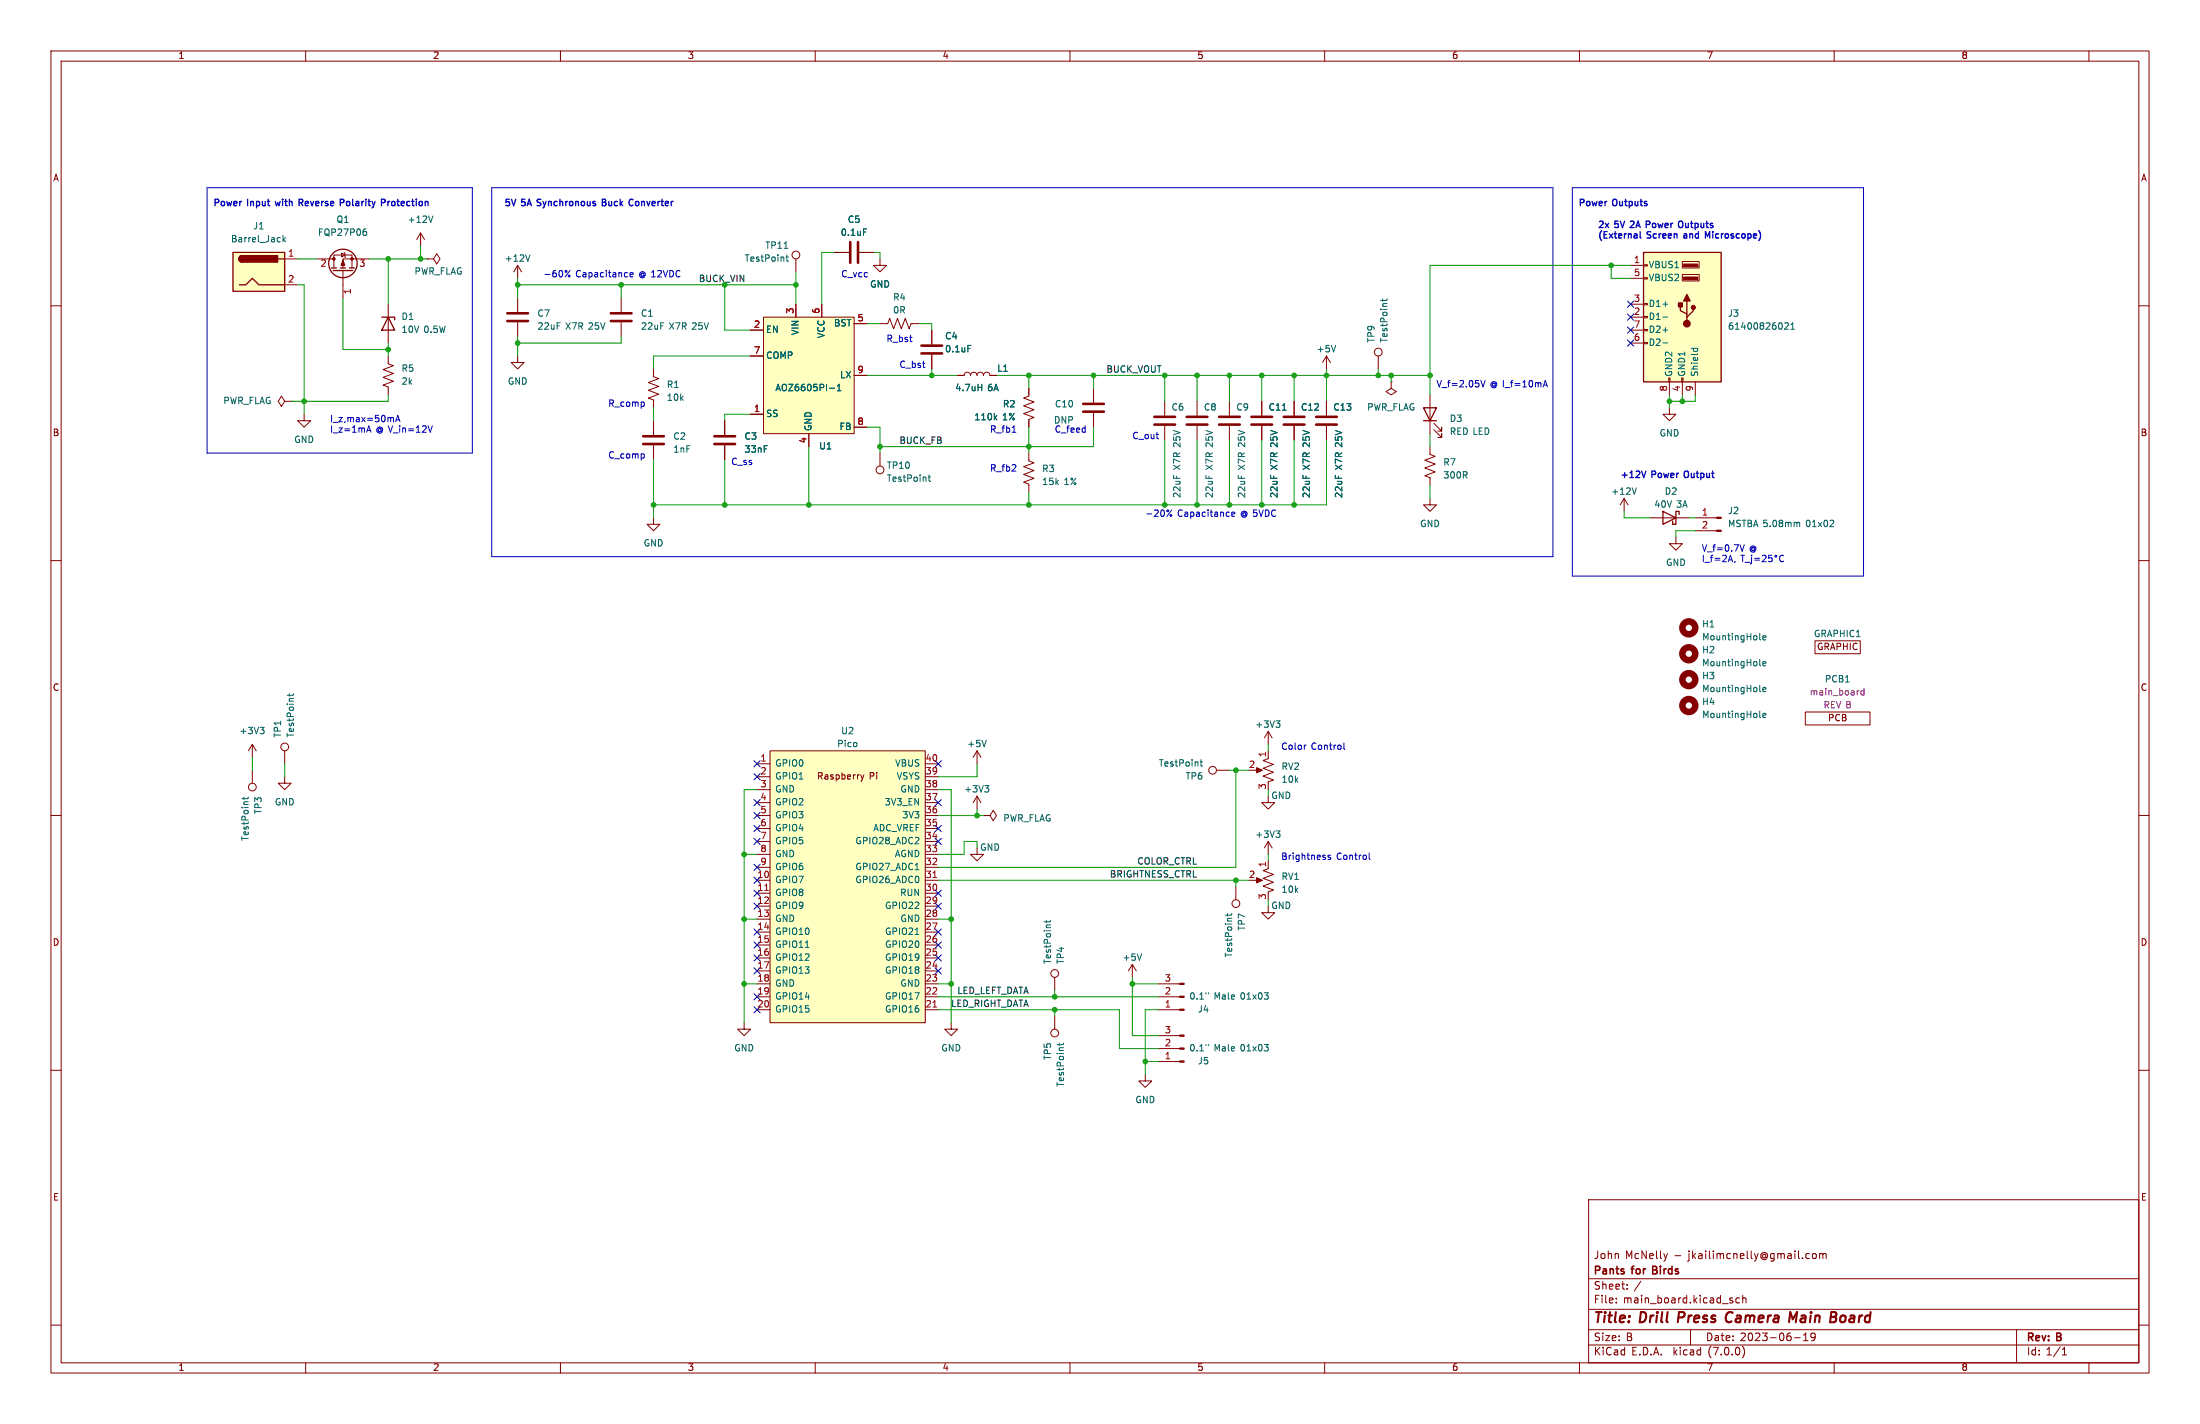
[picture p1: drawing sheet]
<svg xmlns="http://www.w3.org/2000/svg" width="432mm" height="279mm" viewBox="0 0 432 279" stroke-linecap="round" stroke-linejoin="round" font-family="sans-serif">
<g fill="none" stroke="#840000" stroke-width=".2">
<path d="M10 10h411.8v259.4h-411.8zM12 12h407.8v255.4h-407.8zM60 10v2M110 10v2M160 10v2M210 10v2M260 10v2M310 10v2M360 10v2M410 10v2M10 60h2M55.9 50.8h2.5"/>
<path d="M55.9 55.9h2.5M62.2 50.8h3.3M65.5 52.6v-2.6h3.6v2.6M67.1 49.7l.6 .3-.6 .4zM67.3 53.1v5.3M67.6 49.5l.2 1M72.4 50.8h-5.1v1.8M76.2 59.7v7.6M82.5 45.7l-.7 1.3M82.5 45.7v2.6M82.5 45.7l.8 1.3M83.8 50.8h1.3l.6-1 .7 1-.7 1-.6-1"/>
<path d="M83.8 50.8h.1M101.6 52.1l-.8 1.2M101.6 52.1v2.5M101.6 58.4v2.8M101.6 52.1l.8 1.2M121.9 58.4v2.8M156.2 50.8v2.5M156.2 59.7v2.5M161.3 59.7v2.5M163.8 49.5h2.8M168.7 49.5h2.7M172.7 50.8v1.3h1.3l-1.3 1.2-1.3-1.2h1.3"/>
<path d="M320 52.1h2.6M320 59.7h2.6M320 54.6h2.6M322.6 59.6h.7v.2h-.7zM322.6 54.5h.7v.2h-.7zM322.6 51.9h.7v.3h-.7zM330.2 53.8h3.3v1.3h-3.3zM330.2 51.3h3.3v1.3h-3.3zM419.8 60h2M55.9 78.7l-.7-1-.6 1 .6 1.1 .7-1.1h1.2M57.1 78.7h.1M76.2 69.9v1.5l1 .4-2 .7 2 .8-2 .7 2 .8-2 .8 1 .3v1.6"/>
<path d="M101.6 69.9v1.2h1.3l-1.3 1.3-1.3-1.3h1.3M101.6 63.2v2.8M121.9 63.2v2.8M128.3 72.4v1.5l1 .4-2 .8 2 .7-2 .8 2 .7-2 .8 1 .4v1.5M147.3 64.8h2.6M147.3 69.9h2.6M149.9 62.2h17.7v22.9h-17.7zM167.6 63.5h2.6M167.6 73.7h2.6M172.7 63.5h1.5l.4-1 .8 2 .7-2 .8 2 .8-2 .7 2 .4-1h1.5M182.9 64.8v2.8M182.9 69.6v2.8"/>
<path d="M188 73.7h1.2a.64 .64 0 0 1 .7-.7 .64 .64 0 0 1 .6 .7 .64 .64 0 0 1 .6-.7 .64 .64 0 0 1 .7 .7 .64 .64 0 0 1 .6-.7 .64 .64 0 0 1 .6 .7 .64 .64 0 0 1 .7-.7 .64 .64 0 0 1 .6 .7h1.3M201.9 76.2v1.5l-1 .4 2 .8-2 .7 2 .8-2 .8 2 .7-1 .4v1.5M214.6 76.2v2.8M228.6 78.7v2.8M234.9 78.7v2.8M241.3 78.7v2.8M247.6 78.7v2.8M254 78.7v2.8M260.3 69.9l-.7 1.2M260.3 69.9v2.5M260.3 78.7v2.8M260.3 69.9l.8 1.2"/>
<path d="M270.5 69.9v2.5M273 74.9v1.3l1.1 .6-1.1 .7-1-.7 1-.6M273 74.9h.1M280.7 77.5v7.6M320 62.2h2.6M320 67.3h2.6M320 64.8h2.6M322.6 67.2h.7v.2h-.7zM322.6 64.6h.7v.3h-.7zM322.6 62.1h.7v.3h-.7zM327.5 74.2h.3v.7h-.3zM327.7 74.9v2.6"/>
<path d="M330.1 74.2h.2v.7h-.2zM330.2 74.9v2.6M332.7 74.9v2.6M59.7 81.3v1.3h1.3l-1.3 1.2-1.3-1.2h1.3M128.3 82.6v2.7M128.3 87.4v2.8M142.2 82.6v2.7M142.2 87.4v2.8M147.3 81.3h2.6M158.7 85.1v2.5M167.6 83.8h2.6M172.7 88.9v2.5"/>
<path d="M201.9 88.9v1.5l1 .4-2 .8 2 .7-2 .8 2 .8-2 .7 1 .4v1.5M214.6 81v2.8M228.6 83.6v2.8M234.9 83.6v2.8M241.3 83.6v2.8M247.6 83.6v2.8M254 83.6v2.8M260.3 83.6v2.8M280.7 97.8v1.3h1.2l-1.2 1.2-1.3-1.2h1.3M280.7 87.6v1.6l1 .3-2 .8 2 .8-2 .7 2 .8-2 .7 1 .4v1.6M281.4 84.3l1.6 1.6v-.8v.8h-.8M281.4 83.1l1.6 1.5v-.8v.8h-.8"/>
<path d="M318.8 97.8l.7 1.3M318.8 97.8v2.5M318.8 97.8l-.8 1.3M327.7 80v1.3h1.2l-1.2 1.3-1.3-1.3h1.3M10 110h2M128.3 101.6v1.3h1.2l-1.2 1.2-1.3-1.2h1.3M323.8 101.6h7.7M328.9 105.4v1.3h-1.2l1.2 1.3 1.3-1.3h-1.3M332.7 104.1h4.3M332.7 101.6h4.3M419.8 110h2M354.3 139.7h12.7v2.5h-12.7z"/>
<path d="M356.2 125.7h8.9v2.6h-8.9zM10 160h2M49.5 146.1v2.5M49.5 151.1v2.6M49.5 146.1l-.7 1.2M49.5 146.1l.8 1.2M55.9 152.4v1.3h1.2l-1.2 1.2-1.3-1.2h1.3M55.9 147.3v2.6M148.6 149.9h2.5M148.6 152.4h2.5M148.6 154.9h2.5M148.6 157.5h2.5"/>
<path d="M151.1 147.3h30.5v53.4h-30.5zM169 152l.3 .9M169.3 152.9l-.3 .4M169.6 152l-.3 .9M181.6 149.9h2.5M181.6 152.4h2.5M181.6 154.9h2.5M181.6 157.5h2.5M191.8 156.2l-.8 1.3M191.8 147.3v2.6M191.8 156.2v2.6M191.8 156.2l.7 1.3"/>
<path d="M191.8 147.3l-.8 1.3M191.8 147.3l.7 1.3M238.8 151.1h2.5M246.4 151.1h1M248.9 148.8l-1 .4 2 .8-2 .7 2 .8-2 .8 2 .7-1 .4v.3M248.9 156.2v1.3h1.3l-1.3 1.3-1.3-1.3h1.3M248.9 143.5v2.6M248.9 147.3v1.3M248.9 143.5l-.7 1.3M248.9 143.5l.8 1.3M419.8 160h2M148.6 160h2.5"/>
<path d="M148.6 172.7h2.5M148.6 175.3h2.5M148.6 177.8h2.5M148.6 170.2h2.5M148.6 167.6h2.5M148.6 165.1h2.5M148.6 162.6h2.5M181.6 160h2.5M181.6 172.7h2.5M181.6 175.3h2.5M181.6 177.8h2.5M181.6 170.2h2.5"/>
<path d="M181.6 167.6h2.5M181.6 165.1h2.5M181.6 162.6h2.5M191.8 166.4v1.2h1.2l-1.2 1.3-1.3-1.3h1.3M193 160h1.3l.6-1 .7 1-.7 1-.6-1M193 160h.1M242.6 174v2.5M246.4 172.7h1M248.9 177.8v1.3h1.3l-1.3 1.2-1.3-1.2h1.3M248.9 170.4l-1 .4 2 .8-2 .7 2 .8-2 .8 2 .7-1 .4v.3M248.9 165.1v2.5M248.9 168.9v1.3"/>
<path d="M248.9 165.1l-.7 1.3M248.9 165.1l.8 1.3M148.6 193h2.5M148.6 195.6h2.5M148.6 198.1h2.5M148.6 180.3h2.5M148.6 182.9h2.5M148.6 185.4h2.5M148.6 188h2.5M148.6 190.5h2.5M181.6 193h2.5M181.6 195.6h2.5"/>
<path d="M181.6 198.1h2.5M181.6 180.3h2.5M181.6 182.9h2.5M181.6 185.4h2.5M181.6 188h2.5M181.6 190.5h2.5M207 191.8v2.5M207 199.4v2.5M222.2 189.2l.8 1.3M222.2 189.2v2.6M222.2 189.2l-.7 1.3M227.3 193h4.2"/>
<path d="M227.3 195.6h4.2M227.3 198.1h4.2M10 210h2M146 200.7v1.2h1.3l-1.3 1.3-1.2-1.3h1.2M186.7 200.7v1.2h1.3l-1.3 1.3-1.3-1.3h1.3M224.8 210.8v1.3h-1.3l1.3 1.3 1.3-1.3h-1.3M227.3 203.2h4.2M227.3 205.7h4.2M227.3 208.3h4.2M419.8 210h2M311.8 235.4h108v32h-108zM10 260h2"/>
<path d="M311.8 256.9h108M311.8 250.9h108M317.2 255.5v.2M317.2 254.7v.2M319.4 252.8v.2M319.4 252v.2M327.3 246l-.4 1M328.7 246.4h1.2M340.1 255.2v.4M341.4 254.7h-.4l-.3 .2 .1 .7h.6M342.1 254.8l.2-.1h.3l.1 1M342.1 254.2v1.5"/>
<path d="M354.7 246h.4M355.1 246.9l-.4 .1M355.9 246h.3l.3 .2v.5l-.3 .3-.3-.1-.2-.2zM357.1 246.1l.5-.1 .2 .2M357.1 246v1M357.8 246.2l.2-.2h.4v1M357.8 246.2v.8M419.8 260h2M60 267.4v2M110 267.4v2M160 267.4v2M210 267.4v2"/>
<path d="M260 267.4v2M310 267.4v2M311.8 263.9h108M311.8 260.9h108M331.8 260.9v3M342 264.2a1.74 1.74 0 0 1 0 2.2M352.2 262.5h1.1M354 263.1h.8M354 262l.4-.4v1.5M356.3 262.2l-.3 .3h-.3l-.3-.3 .2-.6h.4l.2 .1a.99 .99 0 0 1-.4 1.4h-.2M360 267.4v2M395.8 260.9v6.5"/>
<path d="M404.8 265.9h.8M404.8 264.8l.4-.4v1.5M410 267.4v2"/>
<circle cx="156.2" cy="50" r=".76"/>
<circle cx="270.5" cy="69.1" r=".76"/>
<circle cx="172.7" cy="92.2" r=".76"/>
<circle cx="49.5" cy="154.4" r=".76"/>
<circle cx="55.9" cy="146.6" r=".76"/>
<circle cx="238" cy="151.1" r=".76"/>
<circle cx="242.6" cy="177.3" r=".76"/>
<circle cx="207" cy="191" r=".76"/>
<circle cx="207" cy="202.7" r=".76"/>
</g>
<path d="M339.5 257.4a1.1 1.1 0 0 0-.8 1 1.1 1.1 0 0 0 .6 1h.2M352.7 257.4l-.8 1.5-.5-1.5-.3 2M360.3 258.6l.1 .5M360.4 257.6l-.1 .6" fill="none" stroke="#840000" stroke-width=".4"/>
<g fill="none" stroke="#840000" stroke-width=".51">
<path d="M166.9 47.5v4.1M168.4 47.5v4.1M99.6 63h4M99.6 61.5h4M119.9 63h4.1M119.9 61.5h4.1M180.8 69.3h4.1M180.8 67.8h4.1M212.6 79.2h4.1M126.2 87.1h4.1M126.2 85.6h4.1M140.2 87.1h4.1"/>
<path d="M140.2 85.6h4.1M212.6 80.8h4.1M226.6 83.3h4M226.6 81.8h4M232.9 83.3h4.1M232.9 81.8h4.1M239.3 83.3h4M239.3 81.8h4M245.6 83.3h4.1M245.6 81.8h4.1M252 83.3h4M252 81.8h4"/>
<path d="M258.3 83.3h4.1M258.3 81.8h4.1"/>
</g>
<g fill="#840000" stroke="#840000" stroke-width=".2">
<path d="M231.5 203.1h.9v.2h-.9z"/>
<path d="M231.5 205.6h.9v.3h-.9z"/>
<path d="M231.5 208.2h.9v.2h-.9z"/>
<path d="M246.6 172.2l1.2 .5-1.2 .5z"/>
<path d="M330.5 54.4h2.7v.5h-2.7z"/>
<path d="M330.5 51.8h2.7v.5h-2.7z"/>
<path d="M246.6 150.6l1.2 .5-1.2 .5z"/>
<path d="M231.5 192.9h.9v.3h-.9z"/>
<path d="M231.5 195.5h.9v.2h-.9z"/>
<path d="M231.5 198h.9v.2h-.9z"/>
<path d="M67.3 51.1l.4 1h-.8z"/>
<path d="M337 104h.8v.3h-.8z"/>
<path d="M337 101.5h.8v.2h-.8z"/>
<circle cx="69.1" cy="50.8" r=".25"/>
<circle cx="65.5" cy="50.8" r=".25"/>
</g>
<g fill="none" stroke="#006464" stroke-width=".2">
<path d="M55.5 46.2v1.3M55.7 47l.3 .5M56 46.6l-.5 .5M71.5 45.4h.2l.3 .2-.1 .5-.4 .1M71.6 44.9h.2M85 42.4l-.5 1.2M104 50l-.4 1.3M154.3 50.4h.4M154.4 50v1.1l.3 .2M169.5 44.9h.6M271.4 58.7v.4M272.2 58.7l-.1 .3h-1.1"/>
<path d="M162.8 76.2h1M164.3 76.7h.8M164.3 75.8l.4-.4v1.3M190 67.8h.6M192 76h.7M192.7 75.4v1.3M262.2 67.8l-.5 1.2M326.4 62.2h.9M326.4 67.3h.9M331.9 68.4h1.3M332.4 68.4v.3M333.1 68.4l.1 .3"/>
<path d="M350.3 63.5l.5-.2 .2 .4-.8 .9h.8M351.5 64.6h.7M351.5 63.7l.4-.4v1.3M182.2 93.6h.4M182.3 93.2v1.1l.3 .1M195.3 81.9l.4 .5M195.7 81.5l-.5 .5M321.2 95.7l-.4 1.3M352.9 102.5l.3 .2v.6M359.8 102.1l.1 .5-.8 .7h.8M56.8 136.1v.5M57.6 136.1l-.2 .3h-1.1"/>
<path d="M345.5 130.6h.1M345.5 125.5l.1 .1M345.5 135.7h.1M346 125.1l.6-.1-.1-.2-.3-.1-.2 .2 .1 .6h.4M346 130.2l.6-.1-.1-.2-.3-.1-.2 .2 .1 .6h.4M346 135.3l.6-.1-.1-.3h-.3l-.2 .2 .1 .6h.4M47.9 156.4v.5M48.7 156.4l-.2 .3h-1M51 142.7h.8l-.4 .5M51.6 143.2l.2 .2v.3l-.2 .3M193.3 154.1h.8l-.5 .5M193.6 145.2l-.4 1.3"/>
<path d="M193.8 154.6l.3 .3v.3l-.3 .2M235.5 149.5h.5M235.7 149.1v1l.3 .2M250.4 141.4h.8l-.4 .5M251 141.9l.2 .3v.3l-.2 .2M345.5 140.7l.1 .1M346 140.4l.6-.1-.1-.3h-.3l-.2 .1 .1 .6h.4M179.6 170.6h.8M240.9 179.3v.4M241.8 179.3l-.2 .3h-1.1M250.4 163h.8l-.4 .5M251 163.5l.2 .3v.3l-.2 .2"/>
<path d="M179.6 183.3h.8M205.4 180.6v.5M206.2 180.6l-.2 .3h-1.1M224.1 187.2l-.5 1.2M237.2 194.8v.2M248.1 194.8h.8l-.4 .5M248.9 195.4v.5M207.9 204.7v.4M208.7 204.7l-.1 .3h-1.1M237.2 204.9v.3M248.1 204.9h.8l-.4 .5M248.9 205.5v.6"/>
</g>
<g fill="#ffffc2" stroke="#ffffc2" stroke-width=".2">
<path d="M322.6 49.5h15.2v25.4h-15.2z"/>
<path d="M149.9 62.2h17.7v22.9h-17.7z"/>
<path d="M151.1 147.3h30.5v53.4h-30.5z"/>
<path d="M45.7 49.5h10.2v7.7h-10.2z"/>
</g>
<g fill="none" stroke="#840000" stroke-width=".25">
<path d="M45.7 49.5h10.2v7.7h-10.2zM47 55.9h1.3l1.2-1.3 1.3 1.3h5.1M47.5 50.2h-.1a.63 .63 0 0 0-.5 .6 .63 .63 0 0 0 .6 .6M54.6 50.8h1.3M65 52.6h1M65.4 53.1h3.8M66.8 52.6h1M68.6 52.6h1M322.6 49.5h15.2v25.4h-15.2zM329.8 59.7v1.3l1.3 .6v.6M331.1 59.1v2.5M74.9 62.2h2.6v.5"/>
<path d="M76.2 62.2l1.3 2.6h-2.6zM332.4 60.3v.7l-1.3 1.2v.7M279.4 80h2.5l-1.2 2.6zM279.4 82.6h2.5M326.4 100.3l2.5 1.3-2.5 1.3zM329.6 101v-.7h-.7v2.6h-.6v-.7"/>
<circle cx="67.3" cy="51.7" r="2.79"/>
</g>
<g fill="#840000" stroke="#840000" stroke-width=".25">
<path d="M331.1 57.8l.6 1.3h-1.2z"/>
<path d="M329.4 59.4h.8v.8h-.8z"/>
<path d="M47.1 50.3l.4-.1v1.2a.64 .64 0 0 1-.6-.4 .64 .64 0 0 1 .2-.7z"/>
<path d="M47.5 50.2h7v1.2h-7z"/>
<circle cx="332.4" cy="60.3" r=".38"/>
<circle cx="331.1" cy="63.5" r=".63"/>
</g>
<g fill="none" stroke="#840000" stroke-width="1.3">
<circle cx="331.5" cy="123.2" r="1.27"/>
<circle cx="331.5" cy="133.3" r="1.27"/>
<circle cx="331.5" cy="138.4" r="1.27"/>
<circle cx="331.5" cy="128.3" r="1.27"/>
</g>
<path d="M365.9 135.1v1.3M365.9 135.6l-.4-.1-.3 .3 .2 .5h.5" fill="none" stroke="#840084" stroke-width=".2"/>
<path d="M150.1 174.7h.7M183.1 172.2h.7M183.1 197.6h.7" fill="none" stroke="#a90000" stroke-width=".2"/>
<g fill="none" stroke="#0000c2" stroke-width=".2">
<path d="M40.6 36.8h52.1v52.1h-52.1zM96.5 36.8h208.3v72.4h-208.3zM308.6 36.8h57.2v76.2h-57.2zM111.9 53.1l-1 1.2M123.6 53.9l.7-.1-.1-.3h-.4l-.2 .2 .1 .6h.5M290.6 74.7l.5 1.2 .4-1.2M302.9 75.9l.4-1.2 .4 1.2M303 75.6h.6M72.1 84.5h.6M72.4 83.5l.4 1.3M77.2 82v.8M77.7 82.8l.4-1.3 .4 1.3"/>
<path d="M77.8 82.4h.6M84.9 83.5l-.5 1.3M198.7 84.8h.7M230 100.1l-1 1.2M241.8 100.9l.6-.1-.1-.3h-.4l-.1 .2v.6h.5M340.5 110.2l-.1 .2M341.5 106.9l.4 1.3 .5-1.3M341.7 108.9h.7M342 108.9v1.3M342.5 110.3h1M343.8 109.4v1.1l-.3 .1M344.4 109.5h1"/>
<path d="M344.4 109.9h1M345.9 109.1l.5-.2 .2 .4-.8 .9h.8M347.8 108.9h-.6l-.1 .6 .2-.1 .4 .1 .1 .2v.4l-.2 .1-.5-.1M350.1 109.1a.6 .6 0 0 0-.9 .4 .6 .6 0 0 0 .6 .7l.3-.1M256.2 146.2h.2M263.8 145.8v1.1l.2 .1M261.1 167.8h-.3l-.1 .2v.1l.4 .2v.3h-.4M268.7 167.4v1.1l.2 .1"/>
<circle cx="111.7" cy="54.2" r=".18"/>
<circle cx="229.8" cy="101.1" r=".18"/>
<circle cx="348.6" cy="109.1" r=".18"/>
</g>
<g fill="none" stroke="#0000c2" stroke-width=".25">
<path d="M58.7 39.8h.5M59 39.8l.4 .6M59.2 39.1h-.5v1.3M66.8 39.1h.5l.2 .2-.1 .4-.6 .1M74.9 39.1h.5l.2 .2-.1 .4-.6 .1M118.2 39.7h.4M118.6 39.1h-.4v1.3h.5M124 39.1l.2 .1M124.2 40.2l-.2 .2M320.7 43.9l-.8 .8h.8M321.9 45.4v1.1l.2 .2M329.7 43.4l.5 .2"/>
<path d="M330.2 44.5l-.5 .2M335.1 46.4l-.4-1v1.3M322.2 92.4l.4 1.3 .5-1.3"/>
</g>
<g fill="none" stroke="#009600" stroke-width=".2">
<path d="M58.4 50.8h3.8M58.4 55.9h1.3v25.4M67.3 58.4v10.2h8.9M72.4 50.8h11.4M76.2 50.8v8.9M82.5 48.3v2.5M101.6 54.6v3.8M101.6 55.9h54.6M121.9 55.9v2.5M142.2 55.9v8.9h5.1M156.2 53.3v6.4M163.8 49.5h-2.5v10.2"/>
<path d="M171.4 49.5h1.3v1.3M316.2 52.1v2.5h3.8M320 52.1h-39.3v25.4M76.2 67.3v2.6M76.2 77.5v1.2h-19.1M101.6 66v3.9M121.9 66v1.3h-20.3M147.3 69.9h-19v2.5M170.2 73.7h17.8M170.2 63.5h2.5M180.3 63.5h2.6v1.3M182.9 72.4v1.3"/>
<path d="M195.6 73.7h85.1M201.9 73.7v2.5M214.6 73.7v2.5M228.6 73.7v5M234.9 73.7v5M241.3 73.7v5M247.6 73.7v5M254 73.7v5M260.3 72.4v6.3M270.5 72.4v1.3M273 73.7v1.2M327.7 77.5v2.5"/>
<path d="M330.2 77.5v1.2M332.7 77.5v1.2h-5M128.3 80v2.6M128.3 90.2v11.4M142.2 90.2v8.9M147.3 81.3h-5.1v1.3M158.7 87.6v11.5M170.2 83.8h2.5v5.1M201.9 83.8v5.1M201.9 96.5v2.6M214.6 83.8v3.8h-41.9M228.6 86.4v12.7"/>
<path d="M234.9 86.4v12.7M241.3 86.4v12.7M247.6 86.4v12.7M254 86.4v12.7M260.3 86.4v12.7h-132M280.7 85.1v2.5M280.7 95.3v2.5M318.8 100.3v1.3h5M331.5 101.6h1.2M332.7 104.1h-3.8v1.3M49.5 148.6v2.5M55.9 149.9v2.5"/>
<path d="M148.6 154.9h-2.6v45.8M184.1 154.9h2.6v45.8M191.8 149.9v2.5h-7.7M191.8 158.8v1.2M241.3 151.1h3.8M242.6 151.1v19.1h-58.5M248.9 146.1v1.2M248.9 154.9v1.3M146 167.6h2.6M184.1 160h8.9M184.1 172.7h61M191.8 166.4v-1.3h-2.6v2.5h-5.1"/>
<path d="M242.6 172.7v1.3M248.9 167.6v1.3M248.9 176.5v1.3M146 193h2.6M146 180.3h2.6M184.1 195.6h43.2M184.1 193h2.6M184.1 198.1h35.6v7.6h7.6M184.1 180.3h2.6M207 194.3v1.3M207 198.1v1.3M222.2 193h5.1"/>
<path d="M222.2 191.8v11.4h5.1M227.3 198.1h-2.5v12.7M224.8 208.3h2.5"/>
</g>
<g fill="none" stroke="#000084" stroke-width=".2">
<path d="M319.4 59.1l1.2 1.2M320.6 59.1l-1.2 1.2M319.4 66.7l1.2 1.2M319.4 64.2l1.2 1.2M319.4 61.6l1.2 1.2M320.6 66.7l-1.2 1.2M320.6 64.2l-1.2 1.2M320.6 61.6l-1.2 1.2M148 149.3l1.2 1.2M148 151.8l1.2 1.2M148 159.4l1.2 1.2M148 156.9l1.2 1.2"/>
<path d="M149.2 149.3l-1.2 1.2M149.2 151.8l-1.2 1.2M149.2 159.4l-1.2 1.2M149.2 156.9l-1.2 1.2M183.5 149.3l1.3 1.2M183.5 156.9l1.3 1.2M184.8 149.3l-1.3 1.2M184.8 156.9l-1.3 1.2M148 174.7l1.2 1.2M148 162l1.2 1.2M148 164.5l1.2 1.2M148 169.6l1.2 1.2"/>
<path d="M148 172.1l1.2 1.2M148 177.2l1.2 1.2M149.2 174.7l-1.2 1.2M149.2 162l-1.2 1.2M149.2 164.5l-1.2 1.2M149.2 169.6l-1.2 1.2M149.2 172.1l-1.2 1.2M149.2 177.2l-1.2 1.2M183.5 162l1.3 1.2M183.5 177.2l1.3 1.2M183.5 174.7l1.3 1.2M183.5 164.5l1.3 1.2"/>
<path d="M184.8 162l-1.3 1.2M184.8 177.2l-1.3 1.2M184.8 174.7l-1.3 1.2M184.8 164.5l-1.3 1.2M148 184.8l1.2 1.2M148 187.4l1.2 1.2M148 197.5l1.2 1.2M148 195l1.2 1.2M148 182.3l1.2 1.2M148 189.9l1.2 1.2M149.2 197.5l-1.2 1.2M149.2 184.8l-1.2 1.2"/>
<path d="M149.2 187.4l-1.2 1.2M149.2 195l-1.2 1.2M149.2 182.3l-1.2 1.2M149.2 189.9l-1.2 1.2M183.5 184.8l1.3 1.2M183.5 187.4l1.3 1.2M183.5 189.9l1.3 1.2M183.5 182.3l1.3 1.2M184.8 184.8l-1.3 1.2M184.8 187.4l-1.3 1.2M184.8 189.9l-1.3 1.2M184.8 182.3l-1.3 1.2"/>
</g>
<g fill="#009600" stroke="#009600" stroke-width=".2">
<circle cx="128.3" cy="99.1" r=".46"/>
<circle cx="146" cy="180.3" r=".46"/>
<circle cx="146" cy="167.6" r=".46"/>
<circle cx="214.6" cy="73.7" r=".46"/>
<circle cx="228.6" cy="73.7" r=".46"/>
<circle cx="234.9" cy="73.7" r=".46"/>
<circle cx="228.6" cy="99.1" r=".46"/>
<circle cx="59.7" cy="78.7" r=".46"/>
<circle cx="82.5" cy="50.8" r=".46"/>
<circle cx="101.6" cy="55.9" r=".46"/>
<circle cx="101.6" cy="67.3" r=".46"/>
<circle cx="76.2" cy="68.6" r=".46"/>
<circle cx="76.2" cy="50.8" r=".46"/>
<circle cx="121.9" cy="55.9" r=".46"/>
<circle cx="156.2" cy="55.9" r=".46"/>
<circle cx="201.9" cy="87.6" r=".46"/>
<circle cx="201.9" cy="99.1" r=".46"/>
<circle cx="242.6" cy="172.7" r=".46"/>
<circle cx="191.8" cy="160" r=".46"/>
<circle cx="186.7" cy="180.3" r=".46"/>
<circle cx="247.6" cy="99.1" r=".46"/>
<circle cx="242.6" cy="151.1" r=".46"/>
<circle cx="260.3" cy="73.7" r=".46"/>
<circle cx="270.5" cy="73.7" r=".46"/>
<circle cx="254" cy="99.1" r=".46"/>
<circle cx="234.9" cy="99.1" r=".46"/>
<circle cx="241.3" cy="99.1" r=".46"/>
<circle cx="241.3" cy="73.7" r=".46"/>
<circle cx="254" cy="73.7" r=".46"/>
<circle cx="247.6" cy="73.7" r=".46"/>
<circle cx="280.7" cy="73.7" r=".46"/>
<circle cx="273" cy="73.7" r=".46"/>
<circle cx="327.7" cy="78.7" r=".46"/>
<circle cx="330.2" cy="78.7" r=".46"/>
<circle cx="316.2" cy="52.1" r=".46"/>
<circle cx="186.7" cy="193" r=".46"/>
<circle cx="207" cy="195.6" r=".46"/>
<circle cx="207" cy="198.1" r=".46"/>
<circle cx="222.2" cy="193" r=".46"/>
<circle cx="224.8" cy="208.3" r=".46"/>
<circle cx="201.9" cy="73.7" r=".46"/>
<circle cx="182.9" cy="73.7" r=".46"/>
<circle cx="158.7" cy="99.1" r=".46"/>
<circle cx="142.2" cy="99.1" r=".46"/>
<circle cx="172.7" cy="87.6" r=".46"/>
<circle cx="146" cy="193" r=".46"/>
</g>
<g font-size="2.8" fill="#840000">
<text x="312.8" y="260.2">Title:</text>
<text x="321.9" y="260.2">Drill</text>
<text x="330" y="260.2">Press</text>
<text x="340" y="260.2">Camera</text>
<text x="353" y="260.2">Main</text>
<text x="361.7" y="260.2">Board</text>
</g>
<g font-size="2.1" fill="#840000">
<text x="312.8" y="250.5">Pants</text>
<text x="312.8" y="247.3">John</text>
<text x="319" y="247.3">McNelly</text>
<text x="320.4" y="250.5">for</text>
<text x="324.9" y="250.5">Birds</text>
<text x="331.4" y="247.3">jkailimcnelly@gmail.com</text>
<text x="312.8" y="256">File:</text>
<text x="312.8" y="253.3">Sheet:</text>
<text x="318.6" y="256">main_board.kicad_sch</text>
<text x="320.7" y="253.3">/</text>
<text x="312.8" y="263.4">Size:</text>
<text x="319.1" y="263.4">B</text>
<text x="334.8" y="263.4">Date:</text>
<text x="341.5" y="263.4">2023-06-19</text>
<text x="397.8" y="263.6">Rev:</text>
<text x="403.8" y="263.6">B</text>
<text x="312.8" y="266.2">KiCad</text>
<text x="320.2" y="266.2">E.D.A.</text>
<text x="328.5" y="266.2">kicad</text>
<text x="335.4" y="266.2">(7.0.0)</text>
<text x="397.8" y="266.2">Id: 1/1</text>
</g>
<g font-size="1.8" fill="#840000">
<text x="35" y="11.8">1</text>
<text x="85" y="11.8">2</text>
<text x="135" y="11.8">3</text>
<text x="185" y="11.8">4</text>
<text x="235" y="11.8">5</text>
<text x="285" y="11.8">6</text>
<text x="335" y="11.8">7</text>
<text x="385" y="11.8">8</text>
<text x="10.4" y="35.8">A</text>
<text x="420.2" y="35.8">A</text>
<text x="10.3" y="85.8">B</text>
<text x="420.1" y="85.8">B</text>
<text x="356.6" y="127.8">GRAPHIC</text>
<text x="10.3" y="135.8">C</text>
<text x="420.1" y="135.8">C</text>
<text x="358.7" y="141.8">PCB</text>
<text x="160.3" y="153.2">Raspberry</text>
<text x="170.6" y="153.2">Pi</text>
<text x="10.3" y="185.8">D</text>
<text x="420.1" y="185.8">D</text>
<text x="10.4" y="235.8">E</text>
<text x="420.2" y="235.8">E</text>
<text x="35" y="269.2">1</text>
<text x="85" y="269.2">2</text>
<text x="135" y="269.2">3</text>
<text x="185" y="269.2">4</text>
<text x="235" y="269.2">5</text>
<text x="285" y="269.2">6</text>
<text x="335" y="269.2">7</text>
<text x="385" y="269.2">8</text>
</g>
<g font-size="1.8" fill="#0000c2">
<text x="41.9" y="40.6">Power</text>
<text x="48.7" y="40.6">Input</text>
<text x="54.6" y="40.6">with</text>
<text x="59.6" y="40.6">Reverse</text>
<text x="68" y="40.6">Polarity</text>
<text x="76.5" y="40.6">Protection</text>
<text x="99.1" y="40.6">5V</text>
<text x="102.5" y="40.6">5A Synchronous</text>
<text x="119.1" y="40.6">Buck</text>
<text x="124.7" y="40.6">Converter</text>
<text x="309.9" y="40.6">Power</text>
<text x="316.6" y="40.6">Outputs</text>
<text x="313.7" y="44.9">2x</text>
<text x="313.7" y="47">(External</text>
<text x="317.1" y="44.9">5V</text>
<text x="320.5" y="44.9">2A Power</text>
<text x="323.4" y="47">Screen</text>
<text x="330.7" y="44.9">Outputs</text>
<text x="331" y="47">and</text>
<text x="335.6" y="47">Microscope)</text>
<text x="106.7" y="54.6">-60%</text>
<text x="113" y="54.6">Capacitance</text>
<text x="125.5" y="54.6">@ 12VDC</text>
<text x="165.1" y="54.6">C_vcc</text>
<text x="174" y="67.3">R_bst</text>
<text x="176.5" y="72.4">C_bst</text>
<text x="281.9" y="76.2">V_f=2.05V</text>
<text x="292.5" y="76.2">@ I_f=10mA</text>
<text x="64.8" y="83">I_z,max=50mA</text>
<text x="119.4" y="80">R_comp</text>
<text x="206.8" y="83.4">DNP</text>
<text x="64.8" y="85.1">I_z=1mA</text>
<text x="73.8" y="85.1">@ V_in=12V</text>
<text x="194.3" y="85.1">R_fb1</text>
<text x="207" y="85.1">C_feed</text>
<text x="222.2" y="86.4">C_out</text>
<text x="119.4" y="90.2">C_comp</text>
<text x="143.5" y="91.4">C_ss</text>
<text x="194.3" y="92.7">R_fb2</text>
<text x="317.7" y="94">+12V</text>
<text x="323.9" y="94">Power</text>
<text x="330.7" y="94">Output</text>
<text x="224.8" y="101.6">-20%</text>
<text x="231.1" y="101.6">Capacitance</text>
<text x="243.6" y="101.6">@ 5VDC</text>
<text x="334" y="108.4">V_f=0.7V</text>
<text x="334" y="110.5">I_f=2A,</text>
<text x="343.4" y="108.4">@</text>
<text x="251.5" y="147.3">Color</text>
<text x="257.4" y="147.3">Control</text>
<text x="251.5" y="168.9">Brightness</text>
<text x="262.3" y="168.9">Control</text>
</g>
<g font-size="1.8" fill="#006464">
<text x="45.3" y="47.8">Barrel_Jack</text>
<text x="49.6" y="45.3">J1</text>
<text x="62.3" y="46.5">FQP27P06</text>
<text x="66" y="44">Q1</text>
<text x="79.9" y="44">+12V</text>
<text x="164.9" y="46.5">0.1uF</text>
<text x="166.3" y="44">C5</text>
<text x="99" y="51.6">+12V</text>
<text x="146.1" y="51.6">TestPoint</text>
<text x="150.1" y="49.1">TP11</text>
<text x="323.6" y="52.9">VBUS1</text>
<text x="81.3" y="54.2">PWR_FLAG</text>
<text x="170.7" y="56.7">GND</text>
<text x="175.2" y="59.2">R4</text>
<text x="323.6" y="55.4">VBUS2</text>
<text x="78.7" y="63.1">D1</text>
<text x="78.7" y="65.6">10V</text>
<text x="83.1" y="65.6">0.5W</text>
<text x="105.4" y="62.4">C7</text>
<text x="105.4" y="65">22uF</text>
<text x="111" y="65">X7R 25V</text>
<text x="125.7" y="62.4">C1</text>
<text x="125.7" y="65">22uF</text>
<text x="131.3" y="65">X7R 25V</text>
<text x="150.4" y="65.6">EN</text>
<text x="157" y="65.9" transform="rotate(-90 157 65.9)">VIN</text>
<text x="163.6" y="64.3">BST</text>
<text x="175.2" y="61.8">0R</text>
<text x="323.6" y="63.1">D1-</text>
<text x="323.6" y="60.5">D1+</text>
<text x="323.6" y="65.6">D2+</text>
<text x="339.1" y="62.4">J3</text>
<text x="339.1" y="65">61400826021</text>
<text x="150.4" y="70.7">COMP</text>
<text x="162.1" y="66.5" transform="rotate(-90 162.1 66.5)">VCC</text>
<text x="185.4" y="66.9">C4</text>
<text x="185.4" y="69.4">0.1uF</text>
<text x="258.4" y="69.4">+5V</text>
<text x="270.1" y="67.3" transform="rotate(-90 270.1 67.3)">TP9</text>
<text x="272.6" y="67.3" transform="rotate(-90 272.6 67.3)">TestPoint</text>
<text x="323.6" y="68.1">D2-</text>
<text x="78.7" y="73.2">R5</text>
<text x="78.7" y="75.8">2k</text>
<text x="99.6" y="75.8">GND</text>
<text x="130.8" y="76.4">R1</text>
<text x="152.1" y="77">AOZ6605PI-1</text>
<text x="164.8" y="74.5">LX</text>
<text x="187.4" y="77">4.7uH</text>
<text x="193.8" y="77">6A</text>
<text x="195.7" y="73.2">L1</text>
<text x="328.5" y="73.9" transform="rotate(-90 328.5 73.9)">GND2</text>
<text x="331" y="73.9" transform="rotate(-90 331 73.9)">GND1</text>
<text x="333.6" y="73.9" transform="rotate(-90 333.6 73.9)">Shield</text>
<text x="43.8" y="79.6">PWR_FLAG</text>
<text x="130.8" y="78.9">10k</text>
<text x="150.4" y="82.1">SS</text>
<text x="191.2" y="82.7">110k</text>
<text x="196.7" y="82.7">1%</text>
<text x="196.8" y="80.2">R2</text>
<text x="207" y="80.2">C10</text>
<text x="229.9" y="80.8">C6</text>
<text x="236.2" y="80.8">C8</text>
<text x="242.6" y="80.8">C9</text>
<text x="248.9" y="80.8">C11</text>
<text x="255.3" y="80.8">C12</text>
<text x="261.6" y="80.8">C13</text>
<text x="268.3" y="80.8">PWR_FLAG</text>
<text x="284.5" y="83.1">D3</text>
<text x="57.7" y="87.2">GND</text>
<text x="132.1" y="86.6">C2</text>
<text x="132.1" y="89.1">1nF</text>
<text x="146.1" y="86.6">C3</text>
<text x="146.1" y="89.1">33nF</text>
<text x="159.6" y="84.6" transform="rotate(-90 159.6 84.6)">GND</text>
<text x="160.7" y="88.5">U1</text>
<text x="164.6" y="84.6">FB</text>
<text x="284.5" y="85.6">RED LED</text>
<text x="325.7" y="85.9">GND</text>
<text x="174" y="92.3">TP10</text>
<text x="174" y="94.8">TestPoint</text>
<text x="204.5" y="92.9">R3</text>
<text x="204.5" y="95.4">15k</text>
<text x="208.8" y="95.4">1%</text>
<text x="232" y="92.2" transform="rotate(-90 232 92.2)">X7R 25V</text>
<text x="238.3" y="92.2" transform="rotate(-90 238.3 92.2)">X7R 25V</text>
<text x="244.7" y="92.2" transform="rotate(-90 244.7 92.2)">X7R 25V</text>
<text x="251" y="92.2" transform="rotate(-90 251 92.2)">X7R 25V</text>
<text x="257.4" y="92.2" transform="rotate(-90 257.4 92.2)">X7R 25V</text>
<text x="263.7" y="92.2" transform="rotate(-90 263.7 92.2)">X7R 25V</text>
<text x="283.2" y="91.6">R7</text>
<text x="283.2" y="94.2">300R</text>
<text x="232" y="97.8" transform="rotate(-90 232 97.8)">22uF</text>
<text x="238.3" y="97.8" transform="rotate(-90 238.3 97.8)">22uF</text>
<text x="244.7" y="97.8" transform="rotate(-90 244.7 97.8)">22uF</text>
<text x="251" y="97.8" transform="rotate(-90 251 97.8)">22uF</text>
<text x="257.4" y="97.8" transform="rotate(-90 257.4 97.8)">22uF</text>
<text x="263.7" y="97.8" transform="rotate(-90 263.7 97.8)">22uF</text>
<text x="316.2" y="97.3">+12V</text>
<text x="324.6" y="99.9">40V</text>
<text x="326.7" y="97.3">D2</text>
<text x="329" y="99.9">3A</text>
<text x="339.1" y="101.2">J2</text>
<text x="126.3" y="107.5">GND</text>
<text x="278.7" y="103.7">GND</text>
<text x="339.1" y="103.7">MSTBA 5.08mm</text>
<text x="354.5" y="103.7">01x02</text>
<text x="326.9" y="111.3">GND</text>
<text x="334" y="123.4">H1</text>
<text x="334" y="125.9">MountingHole</text>
<text x="356" y="125.3">GRAPHIC1</text>
<text x="334" y="128.5">H2</text>
<text x="334" y="131">MountingHole</text>
<text x="334" y="133.5">H3</text>
<text x="334" y="136.1">MountingHole</text>
<text x="358.1" y="134.2">PCB1</text>
<text x="246.3" y="143.1">+3V3</text>
<text x="334" y="138.6">H4</text>
<text x="334" y="141.2">MountingHole</text>
<text x="46.9" y="144.3">+3V3</text>
<text x="55.4" y="144.8" transform="rotate(-90 55.4 144.8)">TP1</text>
<text x="58" y="144.8" transform="rotate(-90 58 144.8)">TestPoint</text>
<text x="164.3" y="146.9">Pico</text>
<text x="165" y="144.3">U2</text>
<text x="189.8" y="146.9">+5V</text>
<text x="152.1" y="150.7">GPIO0</text>
<text x="152.1" y="153.2">GPIO1</text>
<text x="152.1" y="155.8">GND</text>
<text x="175.6" y="150.7">VBUS</text>
<text x="175.9" y="153.2">VSYS</text>
<text x="176.6" y="155.8">GND</text>
<text x="189.2" y="155.8">+3V3</text>
<text x="227.4" y="150.7">TestPoint</text>
<text x="232.6" y="153.2">TP6</text>
<text x="251.5" y="151.3">RV2</text>
<text x="251.5" y="153.9">10k</text>
<text x="51.6" y="159.8" transform="rotate(-90 51.6 159.8)">TP3</text>
<text x="53.9" y="158.3">GND</text>
<text x="152.1" y="158.3">GPIO2</text>
<text x="152.1" y="160.8">GPIO3</text>
<text x="173.5" y="158.3">3V3_EN</text>
<text x="177" y="160.8">3V3</text>
<text x="196.9" y="161.5">PWR_FLAG</text>
<text x="249.5" y="157">GND</text>
<text x="49.1" y="165.1" transform="rotate(-90 49.1 165.1)">TestPoint</text>
<text x="152.1" y="163.4">GPIO4</text>
<text x="152.1" y="165.9">GPIO5</text>
<text x="167.8" y="165.9">GPIO28_ADC2</text>
<text x="171.3" y="163.4">ADC_VREF</text>
<text x="192.3" y="167.2">GND</text>
<text x="246.3" y="164.7">+3V3</text>
<text x="152.1" y="173.5">GPIO7</text>
<text x="152.1" y="168.5">GND</text>
<text x="152.1" y="171">GPIO6</text>
<text x="167.8" y="173.5">GPIO26_ADC0</text>
<text x="167.8" y="171">GPIO27_ADC1</text>
<text x="175.5" y="168.5">AGND</text>
<text x="251.5" y="172.9">RV1</text>
<text x="152.1" y="176.1">GPIO8</text>
<text x="152.1" y="178.6">GPIO9</text>
<text x="173.6" y="178.6">GPIO22</text>
<text x="176.5" y="176.1">RUN</text>
<text x="249.5" y="178.6">GND</text>
<text x="251.5" y="175.5">10k</text>
<text x="152.1" y="181.2">GND</text>
<text x="152.1" y="183.7">GPIO10</text>
<text x="173.6" y="183.7">GPIO21</text>
<text x="176.6" y="181.2">GND</text>
<text x="244.7" y="182.7" transform="rotate(-90 244.7 182.7)">TP7</text>
<text x="152.1" y="186.2">GPIO11</text>
<text x="152.1" y="188.8">GPIO12</text>
<text x="152.1" y="191.3">GPIO13</text>
<text x="173.6" y="191.3">GPIO18</text>
<text x="173.6" y="188.8">GPIO19</text>
<text x="173.6" y="186.2">GPIO20</text>
<text x="206.6" y="189.2" transform="rotate(-90 206.6 189.2)">TestPoint</text>
<text x="209.1" y="189.2" transform="rotate(-90 209.1 189.2)">TP4</text>
<text x="220.3" y="188.8">+5V</text>
<text x="242.1" y="187.9" transform="rotate(-90 242.1 187.9)">TestPoint</text>
<text x="152.1" y="193.9">GND</text>
<text x="152.1" y="196.4">GPIO14</text>
<text x="173.6" y="196.4">GPIO17</text>
<text x="176.6" y="193.9">GND</text>
<text x="233.4" y="196.4">0.1&quot;</text>
<text x="238.2" y="196.4">Male</text>
<text x="243.5" y="196.4">01x03</text>
<text x="152.1" y="198.9">GPIO15</text>
<text x="173.6" y="198.9">GPIO16</text>
<text x="235.1" y="198.9">J4</text>
<text x="144.1" y="206.6">GND</text>
<text x="184.7" y="206.6">GND</text>
<text x="206.6" y="208.1" transform="rotate(-90 206.6 208.1)">TP5</text>
<text x="233.4" y="206.6">0.1&quot;</text>
<text x="235.1" y="209.1">J5</text>
<text x="238.2" y="206.6">Male</text>
<text x="243.5" y="206.6">01x03</text>
<text x="209.1" y="213.3" transform="rotate(-90 209.1 213.3)">TestPoint</text>
<text x="222.8" y="216.7">GND</text>
</g>
<g font-size="1.8" fill="#a90000">
<text x="56.5" y="50.5">1</text>
<text x="62.8" y="52.7">2</text>
<text x="70.5" y="52.7">3</text>
<text x="320.6" y="51.8">1</text>
<text x="56.5" y="55.6">2</text>
<text x="69.2" y="57.8" transform="rotate(-90 69.2 57.8)">1</text>
<text x="320.6" y="59.4">3</text>
<text x="320.6" y="54.4">5</text>
<text x="147.9" y="64.5">2</text>
<text x="156" y="61.6" transform="rotate(-90 156 61.6)">3</text>
<text x="161" y="61.6" transform="rotate(-90 161 61.6)">6</text>
<text x="168.2" y="63.2">5</text>
<text x="320.6" y="62">2</text>
<text x="320.6" y="64.5">7</text>
<text x="147.9" y="69.6">7</text>
<text x="320.6" y="67.1">6</text>
<text x="168.2" y="73.4">9</text>
<text x="327.4" y="76.9" transform="rotate(-90 327.4 76.9)">8</text>
<text x="329.9" y="76.9" transform="rotate(-90 329.9 76.9)">4</text>
<text x="332.5" y="76.9" transform="rotate(-90 332.5 76.9)">9</text>
<text x="147.9" y="81">1</text>
<text x="168.2" y="83.6">8</text>
<text x="158.5" y="87" transform="rotate(-90 158.5 87)">4</text>
<text x="334" y="101.3">1</text>
<text x="334" y="103.9">2</text>
<text x="149.2" y="149.6">1</text>
<text x="181.6" y="149.6">40</text>
<text x="248.7" y="148.6" transform="rotate(-90 248.7 148.6)">1</text>
<text x="149.2" y="152.1">2</text>
<text x="149.2" y="154.7">3</text>
<text x="181.6" y="154.7">38</text>
<text x="181.6" y="152.1">39</text>
<text x="245.1" y="150.9">2</text>
<text x="248.7" y="155" transform="rotate(-90 248.7 155)">3</text>
<text x="149.2" y="157.2">4</text>
<text x="149.2" y="159.8">5</text>
<text x="181.6" y="159.8">36</text>
<text x="181.6" y="157.2">37</text>
<text x="149.2" y="162.3">6</text>
<text x="149.2" y="164.8">7</text>
<text x="149.2" y="167.4">8</text>
<text x="181.6" y="167.4">33</text>
<text x="181.6" y="164.8">34</text>
<text x="181.6" y="162.3">35</text>
<text x="148.6" y="172.5">10</text>
<text x="149.2" y="169.9">9</text>
<text x="181.6" y="172.5">31</text>
<text x="181.6" y="169.9">32</text>
<text x="245.1" y="172.5">2</text>
<text x="248.7" y="170.2" transform="rotate(-90 248.7 170.2)">1</text>
<text x="148.6" y="175">11</text>
<text x="148.6" y="177.5">12</text>
<text x="181.6" y="177.5">29</text>
<text x="181.6" y="175">30</text>
<text x="248.7" y="176.6" transform="rotate(-90 248.7 176.6)">3</text>
<text x="148.6" y="180.1">13</text>
<text x="148.6" y="182.6">14</text>
<text x="148.6" y="185.2">15</text>
<text x="181.6" y="185.2">26</text>
<text x="181.6" y="182.6">27</text>
<text x="181.6" y="180.1">28</text>
<text x="148.6" y="187.7">16</text>
<text x="148.6" y="190.2">17</text>
<text x="181.6" y="190.2">24</text>
<text x="181.6" y="187.7">25</text>
<text x="148.6" y="192.8">18</text>
<text x="148.6" y="195.3">19</text>
<text x="148.6" y="197.9">20</text>
<text x="181.6" y="197.9">21</text>
<text x="181.6" y="195.3">22</text>
<text x="181.6" y="192.8">23</text>
<text x="228.6" y="197.9">1</text>
<text x="228.6" y="195.3">2</text>
<text x="228.6" y="192.8">3</text>
<text x="228.6" y="202.9">3</text>
<text x="228.6" y="208">1</text>
<text x="228.6" y="205.5">2</text>
</g>
<text font-size="1.8" fill="#009600" x="137.2" y="55.5">BUCK_VIN</text>
<g font-size="1.8" fill="#0f0f0f">
<text x="217.2" y="73.3">BUCK_VOUT</text>
<text x="176.5" y="87.3">BUCK_FB</text>
<text x="217.7" y="172.4">BRIGHTNESS_CTRL</text>
<text x="223.1" y="169.8">COLOR_CTRL</text>
<text x="186.6" y="197.8">LED_RIGHT_DATA</text>
<text x="187.8" y="195.2">LED_LEFT_DATA</text>
</g>
<g font-size="1.8" fill="#840084">
<text x="355.1" y="136.7">main_board</text>
<text x="357.8" y="139.3">REV B</text>
</g>
</svg>
